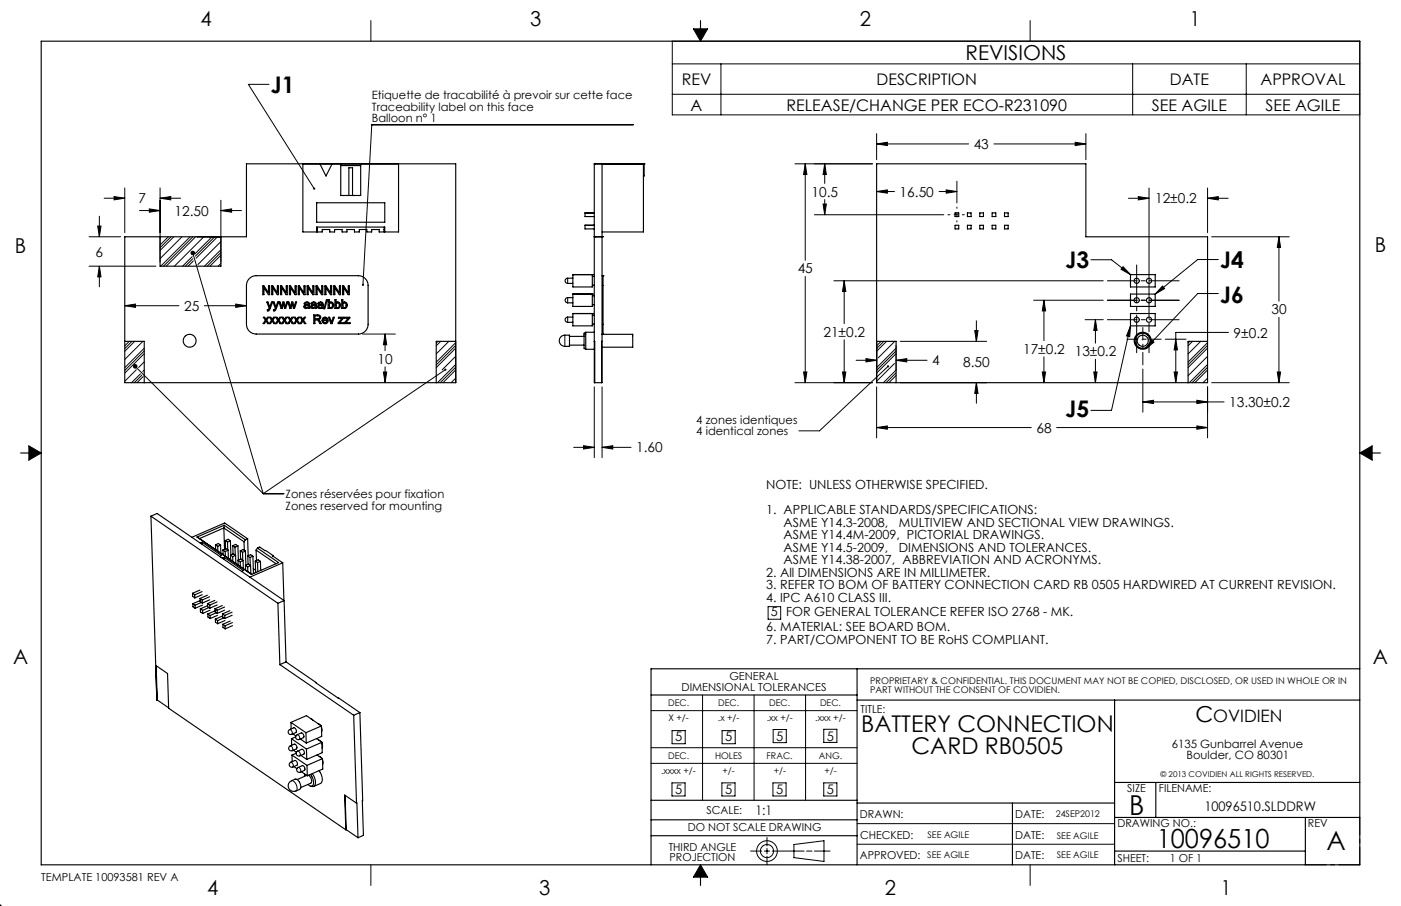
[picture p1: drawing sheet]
<svg xmlns="http://www.w3.org/2000/svg" width="432mm" height="279mm" viewBox="0 0 432 279" stroke-linecap="round" stroke-linejoin="round" font-family="sans-serif">
<g fill="none" stroke="#000" stroke-width=".31">
<path d="M114.3 6.4v6.3M207.2 12.7h211.9v22.7h-211.9zM207.2 19.7h211.9M213.7 8.9h4.4l-2.2 3.8zM222.2 19.7v15.7M317.5 6.4v6.3M349.1 19.7v15.7M384.1 19.7v15.7M82.9 26h-6.4l20.3 32.2M195.2 38.4h-80.6l-2.7 49.4M207.2 29.1h211.9M38.5 58v13.8"/>
<path d="M49.3 58v22.8M248.2 50.5l.5 3.3h-1zM248.2 50.5v29.8M254.2 50.5v6.1M254.2 50.5l.5 3.3h-1zM268.9 50.5h-23.9M270.2 44.4l3.3-.5v1zM270.2 41.2v8.1M270.2 44.4h28.3M270.2 59.1l3.3-.5v1zM270.2 59.1h5.5M289.4 59.1h5.5"/>
<path d="M291.6 58.6l3.3 .5-3.3 .5zM294.9 55.9v6.7M306.3 44.4h28.4M331.4 43.9l3.3 .5-3.3 .5zM334.7 41.2v8.1M354.1 58v40.4M372.2 58v13.7M27.4 73h9.8M30.1 69.7h1l-.5 3.3zM30.6 66.7v6.3M32.1 61.1h6.4M35.2 60.6l3.3 .5-3.3 .5z"/>
<path d="M43 64.9h6.3M46 64.4l3.3 .5-3.3 .5zM49.3 61.1l3.3-.5v1zM49.3 61.1h6.4M49.4 73h-.1M51.9 73l-2.6 2.6M52.7 73l-3.4 3.4M53.6 73l-4.3 4.2M56.1 73l-6.8 6.8M58.6 73l-9.1 9.1M59.2 79.1l-2.9 3M59.4 79.8l-2.3 2.3"/>
<path d="M59.4 78l21.7 74.2M59.5 73l-9.1 9.1M60.3 73l-9.1 9.1M62.8 73l-9 9.1M65.3 73.1l-5.3 5.2M66.1 73.1l-5.9 5.9M67 73.1l-6.6 6.5M68.1 64.9l3.3-.5v1zM68.1 61.8v19M68.1 64.9h6.3M68.1 78.7l-3.4 3.4M68.1 77.9l-4.2 4.2"/>
<path d="M68.1 77l-5.1 5.1M68.1 74.5l-7.1 7.1M251 66.2h39.9M253.7 62.9h1l-.5 3.3zM254.2 61.6v4.6M347.8 61.1h6.3M350.8 60.6l3.3 .5-3.3 .5zM372.2 61.1l3.3-.5v1zM372.2 61.1h6.3M373.4 73h24M394.2 73l.5 3.3h-1zM394.2 73v19.9"/>
<path d="M27.4 82.1h20.7M30.6 82.1l.5 3.3h-1zM30.6 82.1v6.3M38.5 94.3l3.3-.5v1zM38.5 94.3h16.7M59.6 80.4l-1.6 1.7M63 94.3h13M68.1 81.2l-.9 .9M72.7 93.8l3.3 .5-3.3 .5zM248.2 85.3v32.7M257 86.6h83M260.2 86.6l.5 3.3h-1z"/>
<path d="M260.2 86.6v13.2M300.9 98.9v6.4M318.6 92.6h21.4M321.7 92.6v12.5M321.7 92.6l.6 3.3h-1.1zM334.4 98.6h5.6M336.2 80.1h6.4l5.8 4.6M337.6 98.6l.5 3.3h-1zM337.6 98.6v7.2M346.1 82.3l2.3 2.4-2.9-1.6zM358.3 88.2l.6 .8-2.9 1.7zM375.5 80h-6.3l-13.2 10.7"/>
<path d="M375.5 90.5h-6.3l-16.2 17.1M394.2 97.9v20.1M39.8 105.3l-1.3 1.3M40.7 105.3l-2.2 2.2M41.5 105.3l-3 3M41.7 113l39.4 39.2M42 114l-3.5 3.6M43.3 115.3l-2.7 2.7M43.7 115.7l-2.3 2.3M44 105.3l-5.5 5.6M44.1 116.1l-1.9 1.9M44.5 109.1l-6 6"/>
<path d="M44.5 108.2l-6 6M44.5 115h-.1M44.5 107.4l-6 6M44.5 114.1l-.5 .5M44.5 111.6l-1.8 1.7M111.7 103h10.2M118.2 114.7h1l-.5 3.3zM118.7 103l.5 3.3h-1zM118.7 103v5.1M118.7 113.1v4.9M135 105.3l-.5 .5M135.8 105.3l-1.3 1.3"/>
<path d="M137.3 114l-56.2 38.2M138.3 105.3l-3.8 3.8M140.4 105.7l-5.9 6M140.4 107.4l-5.9 6M140.4 106.5l-5.9 6M140.4 109.9l-4.1 4.2M140.4 113.3l-4.7 4.7M140.4 112.4l-5.6 5.6M140.4 114.1l-3.9 3.9M140.5 116.6l-1.4 1.4M183.2 119.3v21.8M185.6 119.3v21.8"/>
<path d="M247.7 114.7h1l-.5 3.3zM259.7 114.7h1l-.5 3.3zM260.2 104.8v13.2M263.9 111.1h6.3M266.9 110.6l3.3 .5-3.3 .5zM268.9 118h-23.9M270.2 119.3v15.7M270.2 106.5v7.8M271.6 105.3l-1.4 1.3M272.4 105.3l-2.2 2.2M273.2 105.3l-3 3M273.7 113l-21.1 19.9h-6.4"/>
<path d="M275.7 112.1l-5.5 5.5M275.8 105.3l-5.1 5M276.2 111.1l3.3-.5v1zM276.2 106.5v7.8M276.2 111.1h9.5M276.2 109.1l-6 6M276.2 115.8l-2.2 2.2M276.2 108.2l-6 6M276.2 115l-3.1 3M276.2 107.4l-6 6M276.2 114.1l-3.9 3.9M277.4 118h26.7"/>
<path d="M277.4 105.3h26.7M300.4 102h1l-.5 3.3zM300.9 118l.5 3.3h-1zM300.9 118v6.4M321.2 114.7h1.1l-.6 3.3zM321.7 110v8M337.1 114.7h1l-.5 3.3zM337.6 110.8v7.2M348.4 100.5l-5.8 26.1h-6.4M348.4 100.5l-.2 3.3-1-.2zM352.2 113.8v13.3M354.9 104.8l.8 .7-2.7 2.1z"/>
<path d="M359.2 104.6h6.4M361.9 114.7h1l-.5 3.3zM362.4 104.6l.5 3.3h-1zM366.7 105.3l-.5 .5M367.5 105.3l-1.3 1.3M370.1 105.3l-3.9 3.8M372.2 107.4l-6 6M372.2 114.1l-3.9 3.9M372.2 106.5l-6 6M372.2 113.3l-4.8 4.7M372.2 105.7l-6 6M372.2 112.4l-5.6 5.6"/>
<path d="M372.2 109.9l-6 6M372.2 116.6l-1.4 1.4M372.2 119.3v15.7M373.4 118h24M378.6 102.5h-16.2v15.5M393.7 114.7h1l-.5 3.3zM8.9 137.5l3.8 2.2-3.8 2.2zM176.8 138h6.4M179.9 137.5l3.3 .5-3.3 .5zM185.6 138l3.3-.5v1zM185.6 138h8.9M270.2 131.9l3.3-.5v1z"/>
<path d="M270.2 131.9h47.6M325.7 131.9h46.5M352.2 123.9l3.3-.5v1.1zM352.2 123.9h25.1M368.9 131.4l3.3 .5-3.3 .5zM368.9 123.4l3.3 .5-3.3 .6zM419.1 139.7l3.8-2.2v4.4zM81.1 152.2h6.4M236.7 187.1h3.9v3.9h-3.9zM200.7 219.2h63.5M216.5 214.3v32.5M232.4 214.3v32.5"/>
<path d="M248.3 214.3v32.5M200.7 230.6h63.5M200.7 235.4h63.5M207.1 225.3h4.1v4.1h-4.1zM222.6 225.3h4v4.1h-4zM238.3 225h4v4h-4zM253.9 224.9h4v4.1h-4zM207.1 241.4h4v4.1h-4zM222.5 241.4h4v4.1h-4zM236.4 258.3v2.6M238.2 241.4h4.1v4.1h-4.1zM253.9 241.4h4v4.1h-4z"/>
<path d="M264.2 254h79.3M0 279.4h.1M0 279.4h.5M0 278.9v.5M.4 279l-.4 .4M114.3 266.7v6.4M215.9 266.7l2.2 3.8h-4.4zM231.3 262.5h3.5M235.6 262.5h1.6M236.4 261.6v1.7M236.4 264v2.7M238 262.5h9.8"/>
<path d="M244.7 260.4l9.3-1.1v6.4l-9.3-1.2zM248.6 262.5h1.7M251 262.5h4.8M264.2 260.4h79.3M317.5 266.7v6.4"/>
<circle cx="59.4" cy="78" r=".55"/>
<circle cx="41.7" cy="113" r=".55"/>
<circle cx="236.4" cy="262.5" r="3.2"/>
<circle cx="236.4" cy="262.5" r="2.02"/>
</g>
<g fill="none" stroke="#000" stroke-width=".35">
<path d="M12.7 12.7h406.4v254h-406.4zM215.9 6.4v6.3M93.3 50.5v21h4.3v-1.5h21v1.5h4.2v-21M98.6 50.5l1.9 3.8 1.8-3.8M105 50.5v9.8h6.2v-9.8M105 51.1h6.2M183.2 50.5h.1M183.2 50.5h15.3M183.2 50.5v67.5h2.4v-67.5M185.6 50.5h.1M185.6 50.5h.7zM186.3 50.5h.1"/>
<path d="M186.9 50.5h.1M197.4 50.5h.1M198.3 50.5h.1M198.3 50.5v21h-12.7M198.5 50.5h.1M198.5 50.5v3.8h-.2M270.2 50.5h64.5v22.5h37.5v45h-102zM38.5 73h37.5v-22.5h64.5v67.5h-102zM49.3 73v9.1h18.8v-9l-7.3-.1M97.6 62.5h21v6h-21zM107.5 60.3v-8.6h1.2v8.6M118.4 70v1.5h-1.5v-.7h-2.3v.7h-1.5v-.7h-2.4v.7h-1.5v-.7h-2.3v.7h-1.5v-.7h-2.3v.7h-1.5v-.7h-2.3v.7h-1.5v-1.5"/>
<path d="M183.2 73h.1M183.2 73h2.4M183.2 65.7h-2.9v1.1h2.9M183.2 69.5h-2.9v1.1h2.9M185.4 73h.1M185.6 73h.1M294.4 65.7h1.1v1.1h-1.1zM294.4 69.5h1.1v1.1h-1.1zM298.2 65.7h1.1v1.1h-1.1zM298.2 69.5h1.1v1.1h-1.1zM302 65.7h1.1v1.1h-1.1zM302 69.5h1.1v1.1h-1.1z"/>
<path d="M305.8 65.7h1.1v1.1h-1.1zM305.8 69.5h1.1v1.1h-1.1zM309.6 65.7h1.1v1.1h-1.1zM309.6 69.5h1.1v1.1h-1.1zM76.8 85.9l1-.7 1.2-.2h31.5a3 3 0 0 1 3 3v12a3 3 0 0 1-3 3h-31.5a3 3 0 0 1-3-3v-12l.2-1.1zM81.3 88.8v2.1h-.3v-2.7h.4l1.3 2.1M81.3 88.8h.1M81.4 88.8l1.3 2.1h.4v-2.7h-.4v2.1M82.7 90.3h.1M82.9 99.8l-.7-1.1 .6-.9h-.4l-.4 .7-.4-.7h-.4l.6 1-.7 1h.4l.5-.8 .5 .8h.9l.5-.8 .5 .8h.9l.5-.8 .5 .8h.9l.5-.8 .5 .8h.9l.5-.8 .5 .8h.8l.6-.8 .5 .8h.8l.5-.8 .5 .8h.5l-.8-1.1 .7-.9h-.4l-.5 .7-.4-.7h-.4l.6 1-.7 1M83 99.8l.7-1-.7-1h.5l.4 .7 .4-.7h.4l-.6 .9 .8 1.1 .7-1-.7-1h.4l.5 .7 .4-.7h.4l-.6 .9 .7 1.1M83.1 94.7l-.5-1.5h-.4l.8 1.9-.3 .4h-.3v.3h.5l.4-.7"/>
<path d="M83.1 94.7h.1M83.1 94.7l.6-1.5h.3l-.7 1.9M83.3 95.1h.1M84.1 88.8v2.1h-.4v-2.7h.4l1.4 2.1M84.1 88.8h.1M84.1 88.8l1.4 2.1h.3v-2.7h-.3v2.1M85 94.7l-.5-1.5h-.4l.8 1.9-.3 .4h-.3v.3h.4l.5-.7M85 94.7h.1M85.2 95.1h.1M85.5 90.3h.1M85.9 93.2l-.7 1.9M86 93.2l.6 1.9h.4l.3-1.5"/>
<path d="M86.8 99.8l.7-1-.7-1h.4l.5 .7 .4-.7h.4l-.6 .9 .7 1.1M86.8 88.8v2.1h-.3v-2.7h.3l1.4 2.1M86.8 88.8h.1M86.8 88.8l1.4 2.1h.4v-2.7h-.4v2.1M87.3 93.6h.1M87.3 93.6l.4 1.5h.3l.7-1.9 .6 1.9h.4l.4-1.5M87.9 94.7l-.4-1.5h-.3l-.4 1.5-.5-1.5h-.7l-.6 1.5M87.9 94.7h.1M87.9 94.7l.5-1.5h.7l.4 1.5 .4-1.5h.4l.3 1.5M88.2 90.3h.1M88.7 99.8l.7-1-.7-1h.4l.4 .7 .5-.7h.4l-.7 .9 .8 1.1M89.5 88.8v2.1h-.3v-2.7h.4l1.3 2.1"/>
<path d="M89.5 88.8h.1M89.6 88.8l1.3 2.1h.4v-2.7h-.4v2.1M90.1 93.6h.1M90.1 93.6l.3 1.5h.4l.6-1.9h-.3l-.5 1.5M90.5 99.8l.8-1-.7-1h.4l.4 .7 .5-.7h.4l-.7 .9 .8 1.1M90.6 94.7h.1M90.9 90.3h.1M92.3 88.8v2.1h-.4v-2.7h.4l1.4 2.1M92.3 88.8h.1M92.3 88.8l1.3 2.1h.4v-2.7h-.3v2.1M93.7 90.3h.1M93.9 93.4a.95 .95 0 0 1 1.5 .2l.1 1.5h-.4l-.1-.2-.3 .2a.61 .61 0 0 1-.9-.1 .61 .61 0 0 1 .2-.9l.9-.2a.42 .42 0 0 0-.3-.6 .42 .42 0 0 0-.5 .4h-.4z"/>
<path d="M94 94.4l1-.3a.51 .51 0 0 1-.3 .7 .51 .51 0 0 1-.7-.4zM95 88.8v2.1h-.3v-2.7h.3l1.4 2.1M95 88.8h.1M95 88.8l1.4 2.1h.4v-2.7h-.4v2.1M96 93.4a.95 .95 0 0 1 1.5 .2l.1 1.5h-.4l-.1-.2-.3 .2a.61 .61 0 0 1-.9-.1 .61 .61 0 0 1 .2-.9l.9-.2a.42 .42 0 0 0-.3-.6 .42 .42 0 0 0-.5 .4h-.4zM96.1 94.4l1-.3a.51 .51 0 0 1-.3 .7 .51 .51 0 0 1-.7-.4zM96.4 90.3h.1M96.7 97.1h1.2a.75 .75 0 0 1 .9 .4 .75 .75 0 0 1-.2 .9l-.5 .2 1 1.2h-.5l-.8-1.1-.3-.1h-.4v1.2h-.4zM97.1 97.4l1.2 .1a.48 .48 0 0 1 .1 .6 .48 .48 0 0 1-.6 .2h-.7zM97.4 88.2h.4l1.3 2.1v-2.1h.4v2.7h-.4l-1.4-2.1v2.1h-.3zM98.1 93.4a.95 .95 0 0 1 1.5 .2l.1 1.5h-.4l-.1-.2-.3 .2a.61 .61 0 0 1-.9-.1 .61 .61 0 0 1 .2-.9l.9-.2a.42 .42 0 0 0-.3-.6 .42 .42 0 0 0-.5 .4h-.4zM98.1 98.6h.1"/>
<path d="M98.2 94.4l1-.3a.51 .51 0 0 1-.3 .7 .51 .51 0 0 1-.7-.4zM99.1 90.3h.1M99.6 98a.92 .92 0 0 1 1-.1 .92 .92 0 0 1 .5 1h-1.5l.4 .6 1.1-.3a1 1 0 0 1-1.5 .4 1 1 0 0 1 0-1.6zM99.8 98.3l.6-.2 .3 .5h-1zM100.5 88.8v2.1h-.4v-2.7h.4l1.4 2.1M100.5 88.8h.1M100.5 88.8l1.3 2.1h.4v-2.7h-.3v2.1M100.6 92.4h.3l-.8 2.8h-.3zM101.3 97.8h.3l.6 1.6 .5-1.6h.3l-.6 2h-.4zM101.5 93.4v-1h-.4v2.7h.4v-.3M101.5 94.8h.1M101.5 93.4h.1"/>
<path d="M101.5 93.4a.92 .92 0 0 1 1.4 .7 .92 .92 0 0 1-1.2 .9l-.2-.2M101.7 93.5l.3-.1 .4 .2v1l-.2 .2h-.4l-.3-.4zM101.9 90.3h.1M102.2 99.4h.1M102.8 88.2h.4l1.4 2.1v-2.1h.4v2.7h-.4l-1.4-2.1v2.1h-.4zM103.2 88.8h.1M103.6 93.4v-1h-.4v2.7h.4v-.3M103.6 94.8h.1M103.6 93.4h.1M103.6 93.4a.92 .92 0 0 1 1.4 .7 .92 .92 0 0 1-1.2 .9l-.2-.2M103.8 93.5l.3-.1 .4 .2a.86 .86 0 0 1-.2 1.2h-.4l-.3-.4zM104.3 97.8h1.6l-1.3 1.7h1.4v.3h-1.8l1.3-1.7h-1.2z"/>
<path d="M105.7 93.4v-1h-.4v2.7h.4v-.3M105.7 94.8h.1M105.7 93.4h.1M105.7 93.4a.92 .92 0 0 1 1.4 .7 .92 .92 0 0 1-1.2 .9l-.2-.2M105.9 93.5l.3-.1 .4 .2a.86 .86 0 0 1-.2 1.2h-.4l-.3-.4zM105.9 88.8v2.1h-.3v-2.7h.4l1.3 2.1M105.9 88.8h.1M105.9 88.8l1.4 2.1h.4v-2.7h-.4v2.1M106.2 97.8h1.6l-1.3 1.7h1.4v.3h-1.8l1.3-1.7h-1.2zM107.3 90.3h.1M176.6 97.8h-1.6a.8 .8 0 0 0-.8 .8 .8 .8 0 0 0 .8 .8h1.6M176.6 85.8h-1.6a.8 .8 0 0 0-.8 .8 .8 .8 0 0 0 .8 .8h1.6"/>
<path d="M176.6 91.8h-1.6a.8 .8 0 0 0-.8 .8 .8 .8 0 0 0 .8 .8h1.6M176.6 96.7h.1M176.6 84.7h.1M176.6 90.7h.1M176.6 96.7h6M176.6 84.7v3.8h6v-3.8M176.6 90.7v3.8h6v-3.8M176.6 96.7v3.8h6v-3.8M176.6 84.7h6M176.6 90.7h6M182.6 96.7h.1M182.6 84.7h.1"/>
<path d="M182.6 90.7h.1M182.6 100h.6M182.6 97.2h.6M182.6 88h.6M182.6 85.2h.6M182.6 94h.6M182.6 91.2h.6M185.6 85h.3M185.9 85v18h-.3M185.9 85h.1M348.4 84.7h7.6v3.8h-7.6zM348.4 96.7h7.6v3.8h-7.6z"/>
<path d="M348.4 90.7h7.6v3.8h-7.6zM38.5 105.3h6v12.7M134.5 118v-12.7h5.9l.1 12.7M172.8 104a2.7 2.7 0 0 1 2.7-.6v3.4a2.52 2.52 0 0 1-3-1 1.74 1.74 0 0 1 .3-1.8zM175.5 103.7h4.5M175.5 106.4h4.5M180.5 102.5l-.5 .3v4.6l.5 .3M180.5 102.5v5.2M180.5 102.5h2.7M180.5 107.7h2.7M183.2 105.3l.1 12.7M185.6 103.1h9.4v4h-9.4"/>
<path d="M185.6 105.3l-.2 12.7M270.2 105.3h6v12.7M372.2 105.3h-6v12.7M6.3 139.7h6.4M419.1 139.7h6.3M46.5 159.2l1.8 56.7M46.5 159.2l39.2 26.8M46.5 159.2l1.9-.8 39.2 26.8M59.1 165.7l10.1-4.4 7.1 4.8M60.7 165.6l16.9 11.5M62.3 167.2l5.9 4.1-.3 .2 .1 .3M62.3 167.2l-.6 .3"/>
<path d="M62.3 167.2v.7M66.4 168l.9-.4 .7 .5M66.4 168l.7 .5M66.4 168l.1 1.5M67.1 168.5v1.5M67.9 171.6v.1M68 168.1l-.9 .4M68 168.1l.1 2.5M68.2 171.9h.9M68.7 169.6l.9-.4 .7 .5M68.7 169.6l.7 .5M68.7 169.6l.1 1.5"/>
<path d="M68.8 170.9l-.2 .1M69 162.8l-7.5 3.3-.8-.5M69 162.8l.2 6.6M69 162.8l6.2 4.3M69.1 162l6.5 4.5M69.1 162l-8.4 3.6M69.1 162l-.1 .8M69.1 171.9l5.9 4.1-.6 .2M69.1 171.9v.7M69.4 170.1l.1 1.5M69.4 166.7l.9-.4 .7 .5M69.4 166.7l.7 .5"/>
<path d="M69.4 166.7l.1 2.6M70.1 167.2l.1 2.4M70.3 169.7l-.9 .4M70.3 169.7l.1 2.5M71 166.8l-.9 .4M71 166.8l.2 4.3M71 171.2l.9-.4 .7 .5M71 171.2l.1 1.5M71 171.2l.7 .5M71.7 171.7l.1 1.4M71.8 168.3l.8-.4 .7 .5M71.8 168.3l.6 .5"/>
<path d="M71.8 168.3v2.5M72.4 168.8l.1 2.4M72.6 171.3l-.9 .4M72.6 171.3l.1 2.5M73.3 168.4l-.9 .4M73.3 168.4l.2 4.3M73.3 172.8l.7 .4M73.3 172.8l.9-.4 .7 .5M73.3 172.8l.1 1.5M74 173.2l.1 1.5M74.1 169.9l.9-.4 .6 .4M74.1 169.9l.6 .4"/>
<path d="M74.1 169.9v2.5M74.7 170.3l.1 2.5M74.9 172.9l-.9 .3M74.9 172.9l.1 2.5M75.2 167.1l.1 2.6M75.6 166.5l-.4 .6M75.6 169.9l-.9 .4M75.6 169.9l.2 4.4M75.7 174.4v1.5M75.7 174.4l.6 .4M75.7 174.4l.9-.4 .6 .4M76.3 166.1l-.7 .4"/>
<path d="M76.3 166.1l.2 5.3M76.3 174.8l.1 1.5M76.4 171.5l.1 2.5M76.4 171.5l.7 .4M76.4 171.5l.9-.4 .6 .4M77.1 171.9v2.5M77.2 174.4l-.9 .4M77.2 174.4l.1 2.6M77.9 171.5l-.8 .4M77.9 171.5l.2 5.4M78.1 175.4l.7 .4M78.1 176.7l.2 .1"/>
<path d="M78.1 176.8h.1M78.7 173l.7 .5M78.7 173l.9-.3 .7 .4M78.7 173l.1 3.6M78.9 169.6l6.2 4.3M78.9 169.6l.1 3.3M79.3 169l.8-.3 4 2.6M79.3 169l6.6 4.5-8.4 3.6M79.3 169l-.4 .6M79.4 173.5l.1 2.8M80.3 173.1l-.9 .4M80.3 173.1l.1 2.8"/>
<path d="M84.1 171.3l-.1 .1 3.1 2.2M84.1 171.3v.2M87.1 173.6l-10.1 4.4M87.1 173.6l.4 11.6M59.3 183l.7 .4M59.3 183l.1 .9 .6 .5M59.4 186.2l.1 .9 .7 .5M59.4 186.2l.7 .4M60 183.4v1M60.1 186.6l.1 1M61.6 182l-2.3 1M61.6 184.6l.7 .4"/>
<path d="M61.6 184.6l.1 .9 .7 .5M61.7 185.2l-2.3 1M61.7 187.8l.7 .4M61.7 187.8l.1 .9 .7 .5M62.1 185.8l-2 .8M62.3 182.5l-2.3 .9M62.3 183.4l-2.3 1M62.3 185l.1 1M62.4 186.6l-2.2 1M62.4 188.2l.1 1M63.9 183.6l-2.3 1M64 186.1l.6 .5"/>
<path d="M64 186.1v1l.7 .5M64 186.8l-2.3 1M64.1 189.3l.6 .5M64.1 189.3v1l.7 .5M64.4 187.4l-2 .8M64.6 184l-2.3 1M64.6 185l-2.2 1M64.6 186.6l.1 1M64.7 188.2l-2.2 1M64.7 189.8l.1 1M66.2 185.2l-2.2 .9M66.3 187.7v1l.7 .4"/>
<path d="M66.3 187.7l.7 .5M66.3 188.4l-2.2 .9M66.4 190.9v1l.7 .4M66.4 190.9l.7 .5M66.7 189l-2 .8M66.9 185.6l-2.3 1M66.9 186.6l-2.2 1M67 188.2v.9M67 189.8l-2.2 1M67.1 191.4v.9M68.5 186.7l-2.2 1M68.6 189.3v1l.7 .4"/>
<path d="M68.6 189.3l.7 .5M68.6 190l-2.2 .9M68.7 192.5v1l.7 .4M68.7 192.5l.7 .5M69 190.5l-1.9 .9M69.2 187.2l-2.2 1M69.2 188.2l-2.2 .9M69.3 189.8v.9M69.3 191.4l-2.2 .9M69.4 193v.9M70.8 188.3l-2.2 1M70.9 191.5l-2.2 1"/>
<path d="M71.5 188.8l-2.2 1M71.6 189.7l-2.3 1M71.6 192l-2.2 1M71.7 192.9l-2.3 1M85.7 186l.6 19M87.6 185.2l-1.9 .8M87.6 185.2l.6 18.9M48.1 205.3l.4 10.6M48.3 215.9l-.3-10.7 3.6 2.5 .4 10.7 58.3 40M48.5 215.9l3.5 2.4M48.5 215.9h-.2M86.3 205l22.7 15.6"/>
<path d="M88.2 204.1l22.7 15.6M88.2 204.1l-1.9 .9M110.9 219.7l-1.9 .9M110.9 219.7l1.1 37.9-1.7 .8M200.7 214.3h63.5M264.2 215.9h154.9M264.2 206.2v60.5M343.5 215.9v50.8M419.1 206.2h-218.4v60.5M89 225.2l1.6-.8a1 1 0 0 1 .6 1.5l-1.3 .6a.8 .8 0 0 1-1-.3 .8 .8 0 0 1 .1-1zM89.2 230.2l1.5-.7a1.01 1.01 0 0 1 .7 1.5l-1.3 .5a.8 .8 0 0 1-1-.3 .8 .8 0 0 1 .1-1zM89.4 235.3l1.5-.8a1 1 0 0 1 .6 1.5l-1.2 .5a.8 .8 0 0 1-1-.2 .8 .8 0 0 1 .1-1z"/>
<path d="M89.7 222.8v2M89.7 222.8l4.6 3.2M89.7 222.8l4.7-2.1 4.7 3.2M89.8 227.8l.1 2M89.8 227.8l4.7 3.2M90 232.9l.1 2M90 232.9l4.6 3.1M90.3 226.3l.9 .7M90.4 231.4l1 .6M90.6 236.4l.9 .6M91.1 227.3l-1.3 .5M91.3 232.3l-1.3 .6"/>
<path d="M91.3 226.8l1.6-.8a1 1 0 0 1 .6 1.5l-1.3 .6a.8 .8 0 0 1-.9-.3 .8 .8 0 0 1 0-1zM91.5 231.8l1.5-.7a1 1 0 0 1 .7 1.4l-1.3 .6a.8 .8 0 0 1-1-.3 .8 .8 0 0 1 .1-1zM91.7 236.8l1.5-.7a1 1 0 0 1 .6 1.5l-1.2 .5a.8 .8 0 0 1-1-.2 .8 .8 0 0 1 .1-1.1zM92.6 227.9l1.8 1.3M92.7 232.9l1.9 1.3M92.9 238l1.8 1.2M93.9 238.7l-.1 .7M94.3 226l.1 3.2M94.5 231l.1 3.2M94.5 239.1l-2.9 1.3M94.6 236l.1 3.2M95.1 239.1a1.84 1.84 0 0 1 .7 2.4l-3.1 1.4"/>
<path d="M95.7 238.8a3.1 3.1 0 0 1 .5 3.6 1.17 1.17 0 0 1-1.3-.5M95.7 221.6l.7 .5M96.3 238.6l.8 1.8a1.72 1.72 0 0 1-.6 2.2l-.7-.1M97.6 227.8l1.6 1.1M97.7 232.8l1.7 1.2M98.1 223.2l.6 .5M98.2 228.2l.7 .5M98.3 237.7a2.99 2.99 0 0 1 .5 3.9l-2.1 .9M98.4 233.3l.7 .4M99.1 223.9l.1 3.2-4.8 2.1M99.1 223.9l-4.8 2.1M99.1 224.2l.2 1-.2 .4"/>
<path d="M99.2 228.9l.1 3.2-4.7 2.1M99.2 228.9l-4.7 2.1M99.2 229.3l.1 1.4M99.4 234l-4.8 2M99.4 234l.1 3.2-4.8 2M99.4 234.3v1.4M109 220.6l.9 27.1M89.3 241.1l1.7-.8a2.14 2.14 0 0 1 1.4 3.1 2.23 2.23 0 0 1-3.3-.1 1.72 1.72 0 0 1 .2-2.2zM106.4 245.3l.2 10.6-.4-10.7 3.7 2.5M109.9 247.7l.4 10.7M200.7 252.8h63.5M200.7 257.7h63.5"/>
<path d="M200.7 246.8h63.5M264.2 247.7h79.3M312 247.7v19M343.5 252.1h75.6M343.5 241.3h75.6M356.2 241.3v10.8M402.3 252.1v14.6M215.9 266.7v6.4M343.5 262.5h58.8"/>
<circle cx="350.3" cy="92.6" r=".8"/>
<circle cx="350.3" cy="98.6" r=".8"/>
<circle cx="350.3" cy="86.6" r=".8"/>
<circle cx="354.1" cy="98.6" r=".8"/>
<circle cx="354.1" cy="92.6" r=".8"/>
<circle cx="354.1" cy="86.6" r=".8"/>
<circle cx="58.5" cy="105.1" r="1.99"/>
<circle cx="352.2" cy="105.1" r="2.33"/>
<circle cx="352.2" cy="105.1" r="2.62"/>
<circle cx="352.2" cy="105.1" r="1.73"/>
</g>
<path d="M419.1 252.1v14.6" fill="none" stroke="#000" stroke-width=".31" stroke-dasharray="30.5 1.3 1.3 1.3" stroke-dashoffset="25.1"/>
<path d="M402.3 266.7h16.8" fill="none" stroke="#000" stroke-width=".31" stroke-dasharray="30.5 1.3 1.3 1.3" stroke-dashoffset="24"/>
<g fill="#000">
<path d="M213.7 8.9l2.2 3.8v-3.8zM215.9 8.9v3.8l2.2-3.8zM419.1 139.7h3.8v-2.2zM419.1 139.7l3.8 2.2v-2.2zM215.9 266.7v3.8h2.2zM215.9 266.7l-2.2 3.8h2.2zM8.9 139.7v2.2l3.8-2.2zM8.9 137.5v2.2h3.8z" fill-rule="evenodd"/>
<path d="M58.9 78a.55 .55 0 0 0 1.1 0 .55 .55 0 0 0-1.1 0zM41.1 113a.55 .55 0 0 0 1.1 0 .55 .55 0 0 0-1.1 0z" fill-rule="evenodd"/>
</g>
<g fill="#000">
<path d="M96.6 57.9v.5l.4 .1-.2-.3 .2 .3 .1-.5zM346.1 82.3l2.3 2.4-2.9-1.6zM348.4 100.5l-.2 3.3-1-.2zM358.3 88.2l.6 .8-2.9 1.7zM354.9 104.8l.8 .7-2.7 2.1z"/>
<path d="M198.1 50.5a.2 .2 0 0 1 .4 0 .2 .2 0 0 1-.4 0zM180.1 65.7a.2 .2 0 0 1 .4 0 .2 .2 0 0 1-.4 0zM180.1 69.5a.2 .2 0 0 1 .4 0 .2 .2 0 0 1-.4 0z"/>
<path d="M291.6 58.6l3.3 .5-3.3 .5zM270.2 59.1l3.3-.5v1zM350.8 60.6l3.3 .5-3.3 .5zM372.2 61.1l3.3-.5v1zM352.2 123.9l3.3-.5v1.1zM368.9 123.4l3.3 .5-3.3 .6z"/>
<path d="M35.2 60.6l3.3 .5-3.3 .5zM49.3 61.1l3.3-.5v1zM46 64.4l3.3 .5-3.3 .5zM68.1 64.9l3.3-.5v1zM30.1 69.7h1l-.5 3.3zM30.6 82.1l.5 3.3h-1zM72.7 93.8l3.3 .5-3.3 .5zM38.5 94.3l3.3-.5v1zM118.7 103l.5 3.3h-1zM118.2 114.7h1l-.5 3.3z"/>
<path d="M253.7 62.9h1l-.5 3.3zM254.2 50.5l.5 3.3h-1zM362.4 104.6l.5 3.3h-1zM361.9 114.7h1l-.5 3.3zM337.6 98.6l.5 3.3h-1zM337.1 114.7h1l-.5 3.3zM321.2 114.7h1.1l-.6 3.3zM321.7 92.6l.6 3.3h-1.1zM260.2 86.6l.5 3.3h-1zM259.7 114.7h1l-.5 3.3z"/>
<path d="M137 113.8a.34 .34 0 0 0 0 .4 .34 .34 0 0 0 .5 .1 .34 .34 0 0 0 0-.5l-.2 .2 .2-.2zM59.2 77.8a.34 .34 0 0 0 .1 .5 .34 .34 0 0 0 .5-.3 .34 .34 0 0 0-.5-.3l.1 .3-.1-.3zM41.4 112.7a.34 .34 0 0 0 .2 .6 .34 .34 0 0 0 .4-.4 .34 .34 0 0 0-.5-.2l.2 .3zM111.6 87.6l-.1 .3 .3 .3 .1-.4-.1 .4a.34 .34 0 0 0 .4-.5 .34 .34 0 0 0-.6-.1zM273.5 112.7a.34 .34 0 0 0 0 .5 .34 .34 0 0 0 .4 0 .34 .34 0 0 0 .1-.5l-.3 .3 .3-.3z"/>
<path d="M179.9 137.5l3.3 .5-3.3 .5zM185.6 138l3.3-.5v1zM270.2 131.9l3.3-.5v1zM368.9 131.4l3.3 .5-3.3 .5zM248.2 50.5l.5 3.3h-1zM247.7 114.7h1l-.5 3.3zM394.2 73l.5 3.3h-1zM393.7 114.7h1l-.5 3.3zM270.2 44.4l3.3-.5v1zM331.4 43.9l3.3 .5-3.3 .5zM276.2 111.1l3.3-.5v1zM266.9 110.6l3.3 .5-3.3 .5zM300.9 118l.5 3.3h-1zM300.4 102h1l-.5 3.3z"/>
</g>
<path d="M357.9 104.6h-10.5" fill="none" stroke="#000" stroke-width=".31" stroke-dasharray="30.5 1.3 1.3 1.3" stroke-dashoffset="27.1"/>
<path d="M352.2 101v11.5" fill="none" stroke="#000" stroke-width=".31" stroke-dasharray="30.5 1.3 1.3 1.3" stroke-dashoffset="26.6"/>
<path d="M294.9 63.9v4.6" fill="none" stroke="#000" stroke-width=".31" stroke-dasharray="30.5 1.3 1.3 1.3" stroke-dashoffset="30.1"/>
<path d="M297.2 66.2h-5" fill="none" stroke="#000" stroke-width=".31" stroke-dasharray="30.5 1.3 1.3 1.3" stroke-dashoffset="29.9"/>
<path d="M341.3 86.6h22.1M363.4 92.6h-22.1M363.4 98.6h-22.1" fill="none" stroke="#000" stroke-width=".31" stroke-dasharray="30.5 1.3 1.3 1.3" stroke-dashoffset="21.3"/>
<path d="M354.1 99.7v9.1" fill="none" stroke="#000" stroke-width=".31" stroke-dasharray="30.5 1.3 1.3 1.3" stroke-dashoffset="27.8"/>
<path d="M350.3 81.7v27.1" fill="none" stroke="#000" stroke-width=".31" stroke-dasharray="30.5 1.3 1.3 1.3" stroke-dashoffset="18.8"/>
<g fill="none" stroke="#000" stroke-width=".31" stroke-dasharray="6.3 1.3 1.3 1.3 1.3 1.3">
<path d="M175 98.6v-.8M175 99.4v-.8M175 86.6v-.8M175 87.4v-.8M175 92.6v-.8M175 93.4v-.8M185.9 85h-.3M185.9 88h-.3M174.1 103.4v3.4M185.9 100h-.3M89.9 226.5l.2-.4M90.1 231.5l.2-.4"/>
<path d="M90.1 226.1l-.3-.9-.5-.2M90.3 236.5l.1-.3M90.3 231.1l-.4-.8-.4-.3M90.4 236.1l-.3-.8-.5-.2M92.2 228.1l.2-.4M92.4 233.1l.2-.4M92.4 227.6l-.3-.8-.5-.2M92.6 238.1l.1-.4M92.6 232.7l-.3-.8-.5-.3M92.7 237.7l-.3-.8-.5-.2M89.8 240.8a2.16 2.16 0 0 1 1.4 3.1"/>
</g>
<path d="M282.7 248.6h26.7v4.5h-26.7z" fill="#fff"/>
<text font-size="8.5" x="348" y="251.4">B</text>
<g font-size="8.1">
<text x="356.5" y="261.6">10096510</text>
<text x="408.8" y="262.1">A</text>
</g>
<g font-size="7.1">
<text x="83.5" y="28.8">J1</text>
<text x="328.4" y="82.8">J3</text>
<text x="376.1" y="82.8">J4</text>
<text x="376.1" y="93.3">J6</text>
<text x="328.4" y="128.5">J5</text>
<text x="265.4" y="225.7">BATTERY CONNECTION</text>
<text x="280.9" y="232.6">CARD RB0505</text>
</g>
<text font-size="6.8" x="368.4" y="222.8">C</text>
<g font-size="6.3">
<text x="61.8" y="8">4</text>
<text x="163.4" y="8">3</text>
<text x="265" y="8">2</text>
<text x="366.7" y="8">1</text>
<text x="297.6" y="18.5">REVISIONS</text>
<text x="4.6" y="77.9">B</text>
<text x="423.7" y="77.9">B</text>
<text x="4" y="204.9">A</text>
<text x="423.1" y="204.8">A</text>
<text x="63.9" y="276.1">4</text>
<text x="166.2" y="276.1">3</text>
<text x="272.7" y="276.1">2</text>
<text x="376.3" y="276.1">1</text>
</g>
<text font-size="5.3" x="373.9" y="222.8">OVIDIEN</text>
<g font-size="4.9">
<text x="210.1" y="26.2">REV</text>
<text x="270.1" y="26.2">DESCRIPTION</text>
<text x="360.6" y="26.2">DATE</text>
<text x="388.5" y="26.2">APPROVAL</text>
<text x="212.9" y="34.1">A</text>
<text x="242.4" y="34.1">RELEASE/CHANGE PER ECO-R231090</text>
<text x="355" y="34.1">SEE AGILE</text>
<text x="390" y="34.1">SEE AGILE</text>
</g>
<g font-size="4.2">
<text x="300.1" y="46">43</text>
<text x="42.7" y="62.7">7</text>
<text x="250.1" y="60.6">10.5</text>
<text x="277.3" y="60.6">16.50</text>
<text x="356" y="62.7">12±0.2</text>
<text x="53.8" y="66.5">12.50</text>
<text x="29.5" y="79.1">6</text>
<text x="245.9" y="84.3">45</text>
<text x="56.7" y="95.8">25</text>
<text x="391.9" y="97">30</text>
<text x="253.8" y="103.9">21±0.2</text>
<text x="380.2" y="104.1">9±0.2</text>
<text x="116.4" y="112.2">10</text>
<text x="287.3" y="112.7">4</text>
<text x="296.8" y="113.2">8.50</text>
<text x="315.4" y="109.1">17±0.2</text>
<text x="331.2" y="109.9">13±0.2</text>
<text x="378.9" y="125.5">13.30±0.2</text>
<text x="319.4" y="133.4">68</text>
<text x="196.1" y="139.5">1.60</text>
</g>
<g font-size="4.1">
<text x="208.1" y="228.5">5</text>
<text x="223.5" y="228.5">5</text>
<text x="239.3" y="228.5">5</text>
<text x="254.8" y="228.4">5</text>
<text x="208.1" y="245">5</text>
<text x="223.5" y="244.9">5</text>
<text x="239.2" y="244.9">5</text>
<text x="254.8" y="245">5</text>
<text x="232.9" y="251.3">1:1</text>
<text x="371.2" y="250.1">10096510.SLDDRW</text>
</g>
<g font-size="3.9">
<text x="236.1" y="150.7">NOTE: UNLESS OTHERWISE SPECIFIED.</text>
<text x="236.1" y="158.5">1. APPLICABLE STANDARDS/SPECIFICATIONS:</text>
<text x="241.5" y="166.2">ASME Y14.4M-2009, PICTORIAL DRAWINGS.</text>
<text x="241.5" y="162.4">ASME Y14.3-2008,</text>
<text x="277.1" y="162.4">MULTIVIEW AND SECTIONAL VIEW DRAWINGS.</text>
<text x="241.5" y="170.1">ASME Y14.5-2009,</text>
<text x="277.1" y="170.1">DIMENSIONS AND TOLERANCES.</text>
<text x="236.1" y="177.9">2. All DIMENSIONS ARE IN MILLIMETER.</text>
<text x="241.5" y="174">ASME Y14.38-2007, ABBREVIATION AND ACRONYMS.</text>
<text x="236.1" y="181.8">3. REFER TO BOM OF BATTERY CONNECTION CARD RB 0505 HARDWIRED AT CURRENT REVISION.</text>
<text x="236.1" y="185.7">4. IPC A610 CLASS III.</text>
<text x="237.6" y="190.1">5</text>
<text x="242.3" y="190.1">FOR GENERAL TOLERANCE REFER ISO 2768 - MK.</text>
<text x="236.1" y="194.6">6. MATERIAL: SEE BOARD BOM.</text>
<text x="236.1" y="198.5">7. PART/COMPONENT TO BE RoHS COMPLIANT.</text>
</g>
<g font-size="3.5">
<text x="114.6" y="30.6">Etiquette de tracabilité à prevoir sur cette face</text>
<text x="114.6" y="34.2">Traceability label on this face</text>
<text x="114.6" y="37.7">Balloon n° 1</text>
<text x="214.6" y="130.7">4 zones identiques</text>
<text x="214.6" y="134.2">4 identical zones</text>
<text x="88" y="153.6">Zones réservées pour fixation</text>
<text x="88" y="157.2">Zones reserved for mounting</text>
<text x="361.1" y="230.5">6135 Gunbarrel Avenue</text>
<text x="365.7" y="234.1">Boulder, CO 80301</text>
</g>
<g font-size="3.4">
<text x="224.8" y="209.6">GENERAL</text>
<text x="210.1" y="213.1">DIMENSIONAL TOLERANCES</text>
<text x="265.2" y="219.7">TITLE:</text>
<text x="347.4" y="244.3">SIZE</text>
<text x="357.2" y="244.3">FILENAME:</text>
<text x="217.7" y="251.2">SCALE:</text>
<text x="212" y="256.3">DO NOT SCALE DRAWING</text>
<text x="265" y="252.4">DRAWN:</text>
<text x="312.9" y="252.4">DATE:</text>
<text x="344.4" y="254.9">DRAWING NO.:</text>
<text x="403.1" y="254.9">REV</text>
<text x="206.1" y="262.4">THIRD ANGLE</text>
<text x="265.1" y="258.7">CHECKED:</text>
<text x="312.9" y="258.7">DATE:</text>
<text x="206.4" y="265.6">PROJECTION</text>
<text x="265" y="264.9">APPROVED:</text>
<text x="312.9" y="264.8">DATE:</text>
<text x="344.4" y="265.9">SHEET:</text>
<text x="360.6" y="265.9">1 OF 1</text>
<text x="12.7" y="271.7">TEMPLATE 10093581 REV A</text>
</g>
<g font-size="2.8">
<text x="268.2" y="210.9">PROPRIETARY &amp; CONFIDENTIAL. THIS DOCUMENT MAY NOT BE COPIED, DISCLOSED, OR USED IN WHOLE OR IN</text>
<text x="268.2" y="213.7">PART WITHOUT THE CONSENT OF COVIDIEN.</text>
<text x="205.9" y="217.8">DEC.</text>
<text x="221.3" y="217.8">DEC.</text>
<text x="237.1" y="217.8">DEC.</text>
<text x="252.7" y="217.8">DEC.</text>
<text x="206" y="222.4">X +/-</text>
<text x="221.3" y="222.4">.x +/-</text>
<text x="236.3" y="222.4">.xx +/-</text>
<text x="251.3" y="222.4">.xxx +/-</text>
<text x="205.9" y="234">DEC.</text>
<text x="220.4" y="233.9">HOLES</text>
<text x="236.3" y="233.9">FRAC.</text>
<text x="252.4" y="233.9">ANG.</text>
<text x="203.8" y="238.7">.xxxx +/-</text>
<text x="222.7" y="238.7">+/-</text>
<text x="238.5" y="238.7">+/-</text>
<text x="254.1" y="238.7">+/-</text>
<text x="325.4" y="252.1">24SEP2012</text>
<text x="285.9" y="258.3">SEE AGILE</text>
<text x="325.7" y="258.6">SEE AGILE</text>
<text x="285.8" y="264.7">SEE AGILE</text>
<text x="325.7" y="264.5">SEE AGILE</text>
</g>
<text font-size="2.5" x="357.7" y="239.6">© 2013 COVIDIEN ALL RIGHTS RESERVED.</text>
</svg>
